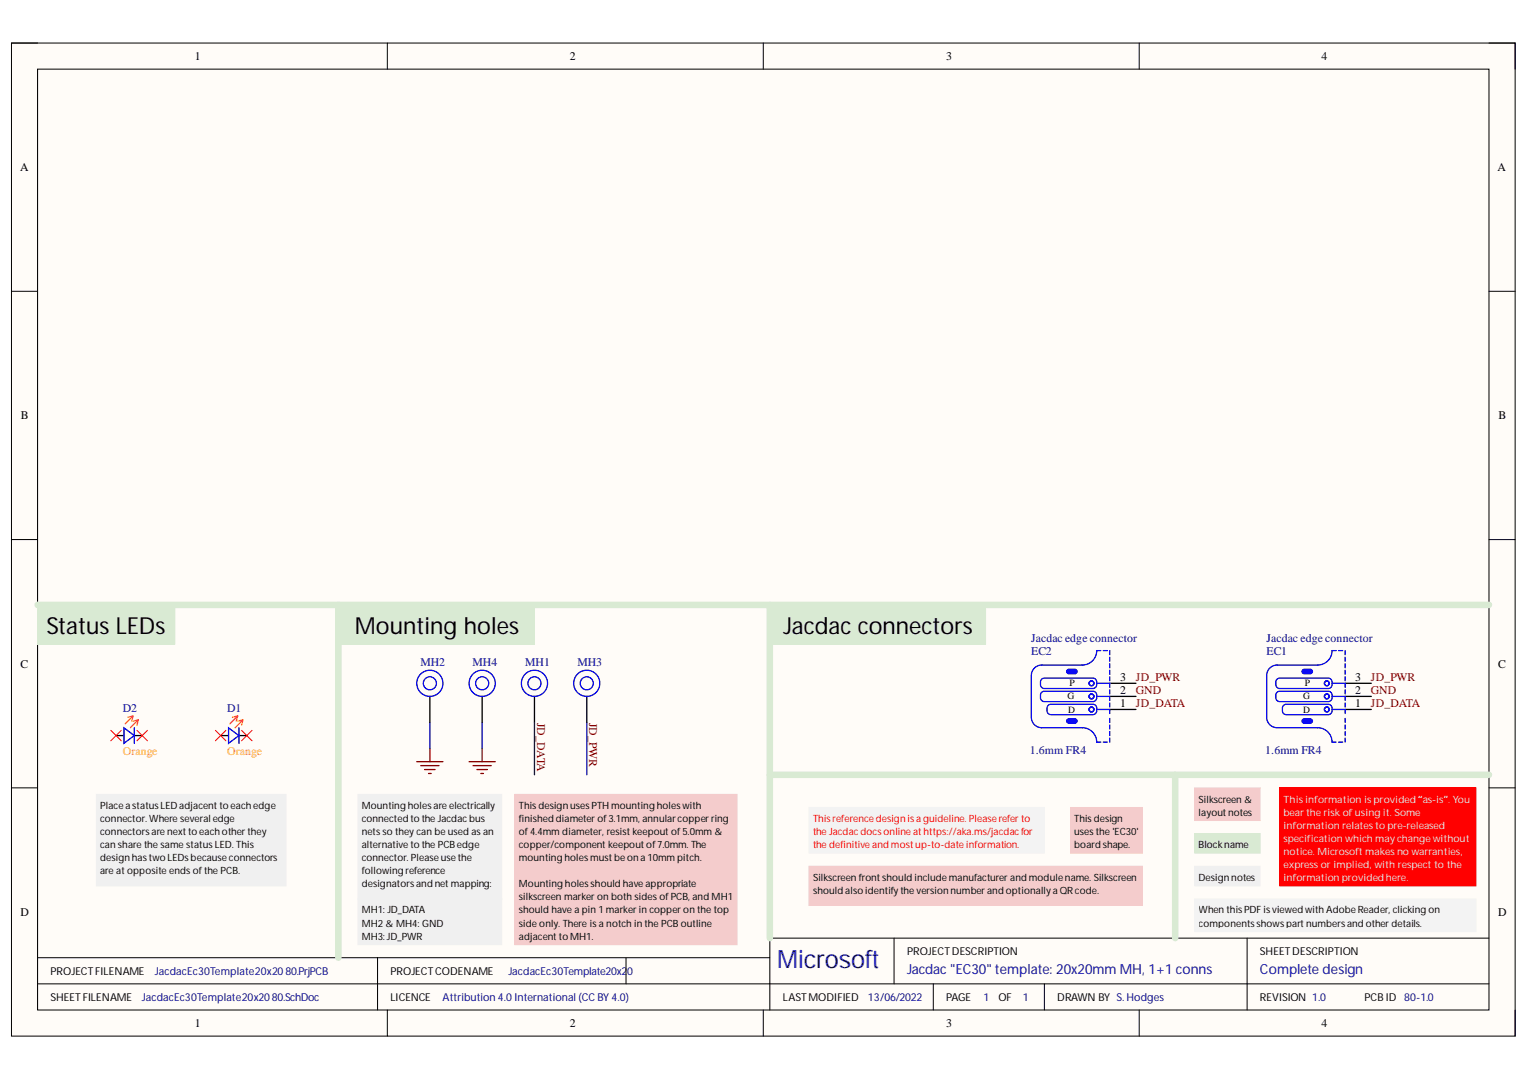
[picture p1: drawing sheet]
<svg xmlns="http://www.w3.org/2000/svg" width="297mm" height="210mm" viewBox="0 0 297 210" stroke-linecap="round" stroke-linejoin="round" font-family="sans-serif">
<path d="M2.2 8.4h292.3v193h-292.3z" fill-rule="evenodd" fill="#fffcf8"/>
<path d="M2.2 8.4h292.3v193h-292.3z" fill="none" stroke="#000" stroke-width=".19"/>
<path d="M7.3 13.4h282.2v182.9h-282.2z" fill-rule="evenodd" fill="#fffcf8"/>
<g fill="none" stroke="#000" stroke-width=".19">
<path d="M2.2 8.4h5.1M7.3 13.4h282.2v182.9h-282.2zM75.3 8.4v5M148.4 8.4v5M221.5 8.4v5M289.5 8.4h5v5M2.2 56.6h5.1M289.5 56.6h5M2.2 104.9h5.1M289.5 104.9h5M2.2 153.1h5.1M289.5 153.1h5"/>
<path d="M7.3 191.2h282.2M7.3 186.1h142.3M73.4 186.1v10.2M75.3 196.3v5.1M121.7 186.1v5.1M148.4 196.3v5.1M173.8 182.3v8.9M181.4 191.2v5.1M203 191.2v5.1M221.5 196.3v5.1M242.4 182.3v14M289.5 182.3h-139.9v14"/>
<path d="M294.5 196.3v5.1"/>
</g>
<path d="M149.6 117.6h42v7.6h-42z" fill-rule="evenodd" fill="#d9ead3"/>
<path d="M149.6 117.6h42v7.6h-42z" fill="none" stroke="#d9ead3" stroke-width=".19"/>
<path d="M7.3 117.6h282.2" fill="none" stroke="#d9ead3" stroke-width="1.3"/>
<path d="M7.3 117.6h26.7v7.6h-26.7z" fill-rule="evenodd" fill="#d9ead3"/>
<path d="M7.3 117.6h26.7v7.6h-26.7z" fill="none" stroke="#d9ead3" stroke-width=".19"/>
<path d="M81 148h5.1M81.8 148.8h3.5M82.5 149.6h2.1M83.3 150.3h.5M83.6 145.5v2.5M91.2 148h5.1M92 148.8h3.5M92.7 149.6h2M93.5 150.3h.5M93.7 145.5v2.5" fill="none" stroke="#800000" stroke-width=".25"/>
<path d="M261.5 135.3h5.1M261.5 137.9h5.1M261.5 132.8h5.1" fill="none" stroke="#000" stroke-width=".25"/>
<g fill="none" stroke="#00f" stroke-width=".25">
<path d="M248.2 134.6l.6-.3h9.4a1.05 1.05 0 0 1 .8 1 1.05 1.05 0 0 1-.8 1.1h-9.4a1.05 1.05 0 0 1-.8-.8 1.05 1.05 0 0 1 .2-1zM248.2 132l.6-.2h9.4a1.05 1.05 0 0 1 .8 1 1.05 1.05 0 0 1-.8 1h-9.4a1.05 1.05 0 0 1-.8-.7 1.05 1.05 0 0 1 .2-1.1zM249.5 137.1l.6-.2h8.1a1.05 1.05 0 0 1 .8 1 1.05 1.05 0 0 1-.8 1h-8.1a1.05 1.05 0 0 1-.9-.7 1.05 1.05 0 0 1 .3-1.1zM259 135.3h2.5v.8M259 132.8h2.5v.8M259 137.9h2.5v.8M259.7 126.5h-.7a2.8 2.8 0 0 1-2.8 2.8h-7.9a2.03 2.03 0 0 0-2.1 2v8.1a2.03 2.03 0 0 0 2.1 2h7.9a2.8 2.8 0 0 1 2.8 2.8h.7M260.2 126.5h.8M261.5 126.5v.8M261.5 127.7v.8M261.5 129v.8M261.5 130.3v.8"/>
<path d="M261.5 131.5v.8M261.5 134.1v.8M261.5 136.6v.8M261.5 139.6v.8M260.2 144.2h.8M261.5 140.9v.8M261.5 142.2v.8M261.5 143.4v.8"/>
<circle cx="257.9" cy="137.9" r=".47"/>
<circle cx="257.9" cy="135.3" r=".47"/>
<circle cx="257.9" cy="132.8" r=".47"/>
</g>
<path d="M253.2 130.3a1.74 1.74 0 0 1 1.7-.2 .42 .42 0 0 1 .2 .4 .42 .42 0 0 1-.2 .4 1.74 1.74 0 0 1-1.7-.2z" fill="#00f"/>
<path d="M253.2 130.3a1.74 1.74 0 0 1 1.7-.2 .42 .42 0 0 1 .2 .4 .42 .42 0 0 1-.2 .4 1.74 1.74 0 0 1-1.7-.2z" fill="none" stroke="#00f" stroke-width=".25"/>
<path d="M253.2 139.9a1.78 1.78 0 0 1 1.7-.1 .42 .42 0 0 1 .2 .3 .42 .42 0 0 1-.2 .4 1.74 1.74 0 0 1-1.7-.1z" fill="#00f"/>
<path d="M253.2 139.9a1.78 1.78 0 0 1 1.7-.1 .42 .42 0 0 1 .2 .3 .42 .42 0 0 1-.2 .4 1.74 1.74 0 0 1-1.7-.1z" fill="none" stroke="#00f" stroke-width=".25"/>
<path d="M232.3 162h12.7v3.8h-12.7z" fill-rule="evenodd" fill="#d9ead3"/>
<path d="M232.3 162h12.7v3.8h-12.7z" fill="none" stroke="#d9ead3" stroke-width=".19"/>
<path d="M232.3 168.4h12.7v3.8h-12.7z" fill-rule="evenodd" fill="#f0f0f0"/>
<path d="M232.3 168.4h12.7v3.8h-12.7z" fill="none" stroke="#f0f0f0" stroke-width=".19"/>
<path d="M232.3 153.1h12.7v6.4h-12.7z" fill-rule="evenodd" fill="#f4cccc"/>
<path d="M232.3 153.1h12.7v6.4h-12.7z" fill="none" stroke="#f4cccc" stroke-width=".19"/>
<path d="M149.6 150.6h139.9" fill="none" stroke="#d9ead3" stroke-width="1.3"/>
<path d="M248.8 153.1h38.1v19.1h-38.1z" fill-rule="evenodd" fill="#f00"/>
<path d="M248.8 153.1h38.1v19.1h-38.1z" fill="none" stroke="#f00" stroke-width=".19"/>
<path d="M232.3 174.7h54.6v6.4h-54.6z" fill-rule="evenodd" fill="#f3f3f3"/>
<path d="M232.3 174.7h54.6v6.4h-54.6z" fill="none" stroke="#f3f3f3" stroke-width=".19"/>
<path d="M65.8 117.6v68.5M228.5 150.6v31.7" fill="none" stroke="#d9ead3" stroke-width="1.3"/>
<path d="M65.8 117.6h38.1v7.6h-38.1z" fill-rule="evenodd" fill="#d9ead3"/>
<path d="M65.8 117.6h38.1v7.6h-38.1z" fill="none" stroke="#d9ead3" stroke-width=".19"/>
<path d="M208.1 156.9h14v8.9h-14z" fill-rule="evenodd" fill="#f4cccc"/>
<path d="M208.1 156.9h14v8.9h-14z" fill="none" stroke="#f4cccc" stroke-width=".19"/>
<path d="M157.3 168.4h64.8v7.6h-64.8z" fill-rule="evenodd" fill="#f4cccc"/>
<path d="M157.3 168.4h64.8v7.6h-64.8z" fill="none" stroke="#f4cccc" stroke-width=".19"/>
<path d="M157.3 156.9h45.7v8.9h-45.7z" fill-rule="evenodd" fill="#f3f3f3"/>
<path d="M157.3 156.9h45.7v8.9h-45.7z" fill="none" stroke="#f3f3f3" stroke-width=".19"/>
<path d="M100.1 154.4h43.2v29.2h-43.2z" fill-rule="evenodd" fill="#f4cccc"/>
<path d="M100.1 154.4h43.2v29.2h-43.2z" fill="none" stroke="#f4cccc" stroke-width=".19"/>
<path d="M69.6 174.7h27.9v8.9h-27.9z" fill-rule="evenodd" fill="#f0f0f0"/>
<path d="M69.6 174.7h27.9v8.9h-27.9z" fill="none" stroke="#f0f0f0" stroke-width=".19"/>
<path d="M69.6 154.4h27.9v20.3h-27.9z" fill-rule="evenodd" fill="#f0f0f0"/>
<path d="M69.6 154.4h27.9v20.3h-27.9z" fill="none" stroke="#f0f0f0" stroke-width=".19"/>
<path d="M83.6 135.3v5.1M93.7 135.3v5.1M103.9 135.3v5.1M114.1 135.3v5.1M215.7 135.3h5.1M215.7 137.9h5.1M215.7 132.8h5.1M42.9 143h1.5M46.5 143h1.5" fill="none" stroke="#000" stroke-width=".25"/>
<g fill="none" stroke="#00f" stroke-width=".25">
<path d="M202.5 134.6l.5-.3h9.4a1.05 1.05 0 0 1 .8 1 1.05 1.05 0 0 1-.8 1.1h-9.4a1.05 1.05 0 0 1-.8-.8 1.05 1.05 0 0 1 .3-1zM202.5 132l.5-.2h9.4a1.05 1.05 0 0 1 .8 1 1.05 1.05 0 0 1-.8 1h-9.4a1.05 1.05 0 0 1-.8-.7 1.05 1.05 0 0 1 .3-1.1zM203.8 137.1l.5-.2h8.1a1.05 1.05 0 0 1 .8 1 1.05 1.05 0 0 1-.8 1h-8.1a1.05 1.05 0 0 1-.8-.7 1.05 1.05 0 0 1 .3-1.1zM213.2 135.3h2.5v.8M213.2 132.8h2.5v.8M213.2 137.9h2.5v.8M214 126.5h-.8a2.81 2.81 0 0 1-2.8 2.8h-7.9a2.03 2.03 0 0 0-2 2v8.1a2.03 2.03 0 0 0 2 2h7.9a2.81 2.81 0 0 1 2.8 2.8h.8M214.5 126.5h.8M215.7 126.5v.8M215.7 127.7v.8M215.7 129v.8M215.7 130.3v.8"/>
<path d="M215.7 131.5v.8M215.7 134.1v.8M215.7 136.6v.8M215.7 139.6v.8M44.4 141.5l2 1.5-2 1.5zM46.5 141.4v3.1M214.5 144.2h.8M215.7 140.9v.8M215.7 142.2v.8M215.7 143.4v.8"/>
<circle cx="83.6" cy="132.8" r="1.27"/>
<circle cx="83.6" cy="132.8" r="2.54"/>
<circle cx="93.7" cy="132.8" r="1.27"/>
<circle cx="93.7" cy="132.8" r="2.54"/>
<circle cx="103.9" cy="132.8" r="2.54"/>
<circle cx="103.9" cy="132.8" r="1.27"/>
<circle cx="114.1" cy="132.8" r="1.27"/>
<circle cx="114.1" cy="132.8" r="2.54"/>
<circle cx="212.2" cy="137.9" r=".47"/>
<circle cx="212.2" cy="135.3" r=".47"/>
<circle cx="212.2" cy="132.8" r=".47"/>
</g>
<path d="M46.2 139.2l-1.5 1.5M46.2 139.2l-1 .2M46.2 139.2l-.3 1M47.2 139.9l-1.5 1.5M47.2 139.9l-1 .3M47.2 139.9l-.2 1" fill="none" stroke="#fd8300" stroke-width=".25"/>
<path d="M207.4 130.3a1.74 1.74 0 0 1 1.7-.2 .42 .42 0 0 1 .3 .4 .42 .42 0 0 1-.3 .4 1.74 1.74 0 0 1-1.7-.2z" fill="#00f"/>
<path d="M207.4 130.3a1.74 1.74 0 0 1 1.7-.2 .42 .42 0 0 1 .3 .4 .42 .42 0 0 1-.3 .4 1.74 1.74 0 0 1-1.7-.2z" fill="none" stroke="#00f" stroke-width=".25"/>
<path d="M207.4 139.9a1.78 1.78 0 0 1 1.7-.1 .42 .42 0 0 1 .3 .3 .42 .42 0 0 1-.3 .4 1.74 1.74 0 0 1-1.7-.1z" fill="#00f"/>
<path d="M207.4 139.9a1.78 1.78 0 0 1 1.7-.1 .42 .42 0 0 1 .3 .3 .42 .42 0 0 1-.3 .4 1.74 1.74 0 0 1-1.7-.1zM24.1 141.5l2 1.5-2 1.5zM26.1 141.4v3.1" fill="none" stroke="#00f" stroke-width=".25"/>
<path d="M22.6 143h1.5M26.1 143h1.5" fill="none" stroke="#000" stroke-width=".25"/>
<path d="M25.9 139.2l-1.6 1.5M25.9 139.2l-1.1 .2M25.9 139.2l-.3 1M26.9 139.9l-1.5 1.5M26.9 139.9l-1 .3M26.9 139.9l-.3 1" fill="none" stroke="#fd8300" stroke-width=".25"/>
<path d="M149.6 117.6v64.7" fill="none" stroke="#d9ead3" stroke-width="1.3"/>
<path d="M18.7 154.4h36.9v17.8h-36.9z" fill-rule="evenodd" fill="#f0f0f0"/>
<path d="M18.7 154.4h36.9v17.8h-36.9z" fill="none" stroke="#f0f0f0" stroke-width=".19"/>
<path d="M21.5 141.9l2.1 2.1M23.6 141.9l-2.1 2.1M26.6 141.9l2.1 2.1M28.7 141.9l-2.1 2.1M41.9 141.9l2 2.1M43.9 141.9l-2 2.1M47 141.9l2 2.1M49 141.9l-2 2.1" fill="none" stroke="#f00" stroke-width=".19"/>
<path d="M83.6 140.4v5.1M93.7 140.4v5.1M103.9 140.4v10.2M114.1 140.4v10.2" fill="none" stroke="#000080" stroke-width=".25"/>
<text font-size="4.9" fill="#000080" x="151.1" y="188.2">Microsoft</text>
<g font-size="4.6">
<text x="9.1" y="123.3">Status LEDs</text>
<text x="69" y="123.3">Mounting holes</text>
<text x="152.3" y="123.3">Jacdac connectors</text>
</g>
<g font-size="2.7" fill="#000080">
<text x="176.3" y="189.3">Jacdac &quot;EC30&quot; template: 20x20mm MH, 1+1 conns</text>
<text x="244.9" y="189.3">Complete design</text>
</g>
<g font-size="2.3">
<text x="37.9" y="11.7">1</text>
<text x="110.8" y="11.7">2</text>
<text x="183.9" y="11.7">3</text>
<text x="256.9" y="11.7">4</text>
<text x="3.9" y="33.3">A</text>
<text x="291.1" y="33.3">A</text>
<text x="4.1" y="81.5">B</text>
<text x="291.3" y="81.5">B</text>
<text x="4" y="129.8">C</text>
<text x="291.2" y="129.8">C</text>
<text x="217.8" y="134.8">2</text>
<text x="217.8" y="137.4">1</text>
<text x="217.8" y="132.3">3</text>
<text x="263.5" y="134.8">2</text>
<text x="263.5" y="137.4">1</text>
<text x="263.5" y="132.3">3</text>
<text x="4" y="178">D</text>
<text x="291.2" y="178">D</text>
<text x="37.9" y="199.6">1</text>
<text x="110.8" y="199.6">2</text>
<text x="183.9" y="199.6">3</text>
<text x="256.9" y="199.6">4</text>
</g>
<g font-size="2.3" fill="#000080">
<text x="200.4" y="124.7">Jacdac edge connector</text>
<text x="246.2" y="124.7">Jacdac edge connector</text>
<text x="81.7" y="129.5">MH2</text>
<text x="91.9" y="129.5">MH4</text>
<text x="102.1" y="129.5">MH1</text>
<text x="112.3" y="129.5">MH3</text>
<text x="200.4" y="127.2">EC2</text>
<text x="246.2" y="127.2">EC1</text>
<text x="23.9" y="138.4">D2</text>
<text x="44.2" y="138.4">D1</text>
<text x="200.2" y="146.5">1.6mm FR4</text>
<text x="246" y="146.5">1.6mm FR4</text>
</g>
<g font-size="2.3" fill="#800000">
<text x="220.8" y="132.3">JD_PWR</text>
<text x="220.8" y="137.4">JD_DATA</text>
<text x="220.8" y="134.8">GND</text>
<text x="266.5" y="132.3">JD_PWR</text>
<text x="266.5" y="137.4">JD_DATA</text>
<text x="266.5" y="134.8">GND</text>
<text x="104.4" y="140.4" transform="rotate(90 104.4 140.4)">JD_DATA</text>
<text x="114.6" y="140.4" transform="rotate(90 114.6 140.4)">JD_PWR</text>
</g>
<g font-size="2.3" fill="#f90">
<text x="23.9" y="146.8">Orange</text>
<text x="44.2" y="146.8">Orange</text>
</g>
<g font-size="2.1">
<text x="176.3" y="185.6">PROJECTDESCRIPTION</text>
<text x="244.9" y="185.6">SHEETDESCRIPTION</text>
<text x="9.8" y="189.5">PROJECTFILENAME</text>
<text x="75.9" y="189.5">PROJECTCODENAME</text>
<text x="9.8" y="194.5">SHEETFILENAME</text>
<text x="75.9" y="194.5">LICENCE</text>
<text x="152.2" y="194.5">LASTMODIFIED</text>
<text x="183.9" y="194.5">PAGE</text>
<text x="194.1" y="194.5">OF</text>
<text x="205.5" y="194.5">DRAWN BY S. Hodges</text>
<text x="244.9" y="194.5">REVISION 1.0</text>
<text x="265.2" y="194.5">PCB ID</text>
</g>
<g font-size="2.1" fill="#000080">
<text x="30.1" y="189.5">JacdacEc30Template20x2080.PrjPCB</text>
<text x="98.8" y="189.5">JacdacEc30Template20x2</text>
<text x="121.9" y="189.5">0</text>
<text x="27.6" y="194.5">JacdacEc30Template20x2080.SchDoc</text>
<text x="86" y="194.5">Attribution 4.0International (CC BY 4.0)</text>
<text x="168.7" y="194.5">13/06/2022</text>
<text x="191.2" y="194.5">1</text>
<text x="198.8" y="194.5">1</text>
<text x="272.9" y="194.5">80-1.0</text>
</g>
<g font-size="1.9">
<text x="207.5" y="135.9">G</text>
<text x="207.9" y="133.4">P</text>
<text x="253.3" y="135.9">G</text>
<text x="253.7" y="133.4">P</text>
<text x="207.6" y="138.6">D</text>
<text x="253.3" y="138.6">D</text>
<text x="233" y="156">Silkscreen &amp;</text>
<text x="19.5" y="157.2">Place a statusLEDadjacent to each edge</text>
<text x="19.5" y="159.8">connector. Where several edge</text>
<text x="70.3" y="157.2">Mounting holesare electrically</text>
<text x="70.3" y="159.8">connected to the Jacdacbus</text>
<text x="100.9" y="157.2">Thisdesign usesPTH mounting holeswith</text>
<text x="100.9" y="159.8">finished diameter of3.1mm, annularcopper ring</text>
<text x="208.8" y="159.8">Thisdesign</text>
<text x="233" y="158.5">layout notes</text>
<text x="19.5" y="162.3">connectorsare nextto each other they</text>
<text x="19.5" y="164.9">can share the same status LED. This</text>
<text x="19.5" y="167.4">design hastwo LEDsbecause connectors</text>
<text x="70.3" y="162.3">nets so they can be used as an</text>
<text x="70.3" y="164.9">alternative to the PCBedge</text>
<text x="70.3" y="167.4">connector. Please use the</text>
<text x="100.9" y="162.3">of4.4mm diameter, resist keepout of5.0mm &amp;</text>
<text x="100.9" y="164.9">copper/component keepout of7.0mm. The</text>
<text x="100.9" y="167.4">mounting holesmustbe on a 10mm pitch.</text>
<text x="208.8" y="162.3">uses the 'EC30'</text>
<text x="208.8" y="164.9">board shape.</text>
<text x="233" y="164.9">Blockname</text>
<text x="19.5" y="169.9">are at opposite ends ofthe PCB.</text>
<text x="70.3" y="169.9">following reference</text>
<text x="70.3" y="172.5">designatorsand net mapping:</text>
<text x="100.9" y="172.5">Mounting holesshould have appropriate</text>
<text x="158" y="171.2">Silkscreen front should include manufacturer and module name. Silkscreen</text>
<text x="158" y="173.7">should also identify the version number and optionallya QR code.</text>
<text x="233" y="171.2">Design notes</text>
<text x="70.3" y="177.5">MH1: JD_DATA</text>
<text x="100.9" y="175">silkscreen marker on both sides ofPCB, and MH1</text>
<text x="100.9" y="177.5">should have a pin 1 marker in copper on the top</text>
<text x="233" y="177.5">When thisPDF isviewed with Adobe Reader, clicking on</text>
<text x="70.3" y="180.1">MH2 &amp; MH4: GND</text>
<text x="70.3" y="182.6">MH3: JD_PWR</text>
<text x="100.9" y="180.1">side only. There is a notch in the PCB outline</text>
<text x="100.9" y="182.6">adjacent to MH1.</text>
<text x="233" y="180.1">componentsshowspart numbersand other details.</text>
</g>
<g font-size="1.9" fill="#f0f0f0">
<text x="249.5" y="156">This information is provided “as-is”. You</text>
<text x="249.5" y="158.5">bear the risk of using it. Some</text>
<text x="249.5" y="161">information relates to pre-released</text>
<text x="249.5" y="163.6">specification which may change without</text>
<text x="249.5" y="166.1">notice. Microsoft makes no warranties,</text>
<text x="249.5" y="168.7">express or implied, with respect to the</text>
<text x="249.5" y="171.2">information providedhere.</text>
</g>
<g font-size="1.9" fill="#f00">
<text x="158" y="159.8">Thisreference design isa guideline. Please refer to</text>
<text x="158" y="162.3">the Jacdacdocsonline athttps://aka.ms/jacdacfor</text>
<text x="158" y="164.9">the definitive and mostup-to-date information.</text>
</g>
</svg>
